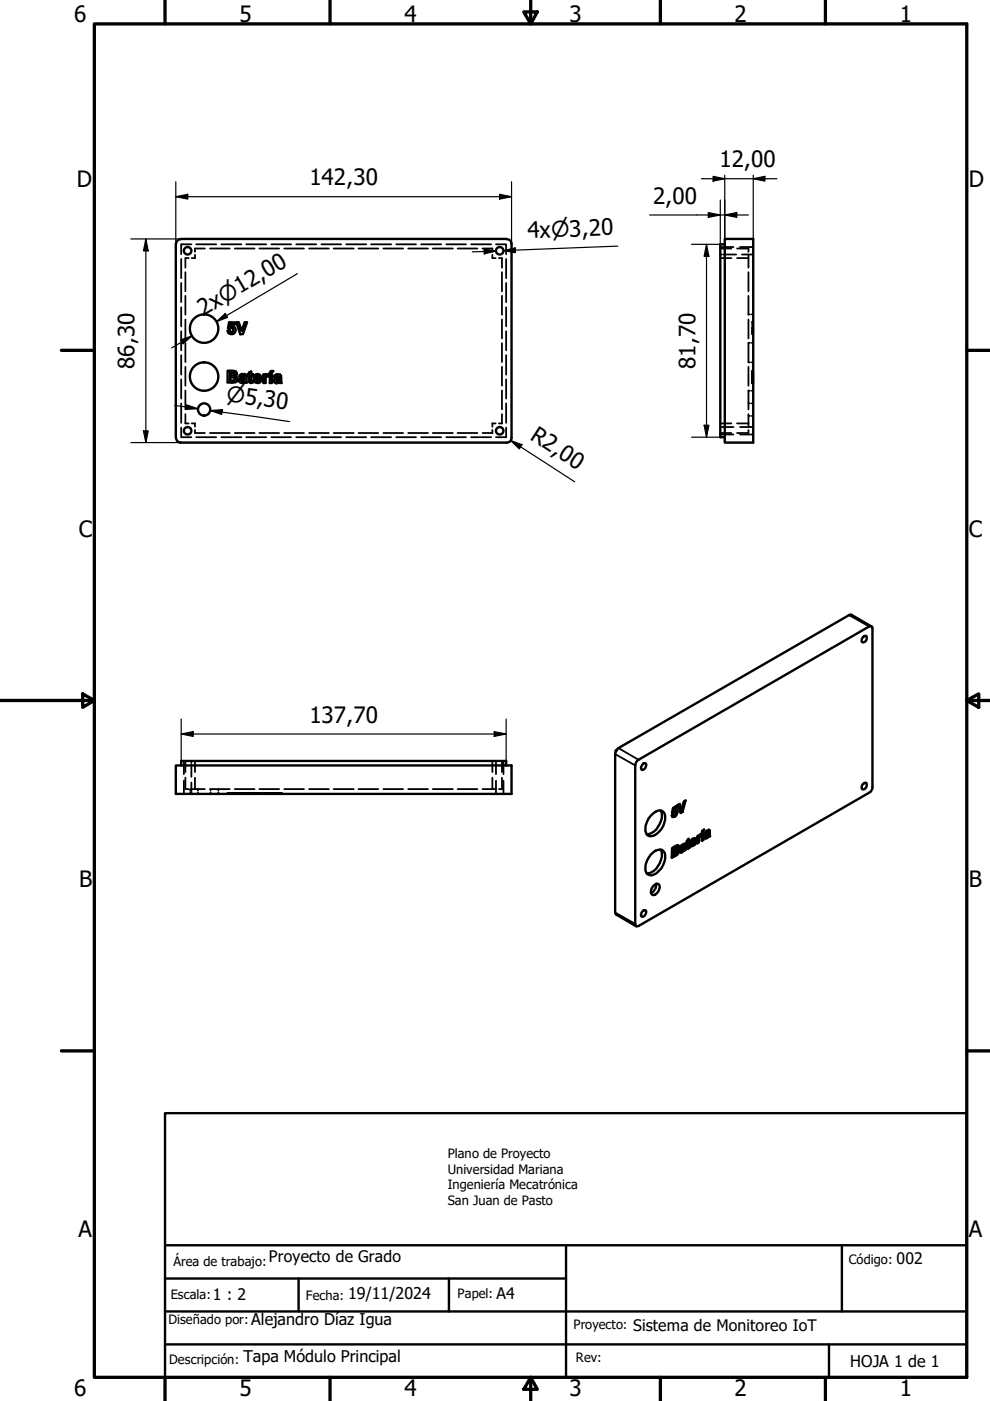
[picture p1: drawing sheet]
<svg xmlns="http://www.w3.org/2000/svg" width="210mm" height="297mm" viewBox="0 0 210 297" stroke-linecap="round" stroke-linejoin="round" font-family="sans-serif">
<!-- layer: Oculto (ISO) -->
<g fill="none" stroke="#000" stroke-width=".38">
<path d="M38.4 54.9v4.1M38.4 60v4.1M39.3 57.7v4.1M40 54.7h-.7v2.1M40.6 51.8h-2.2v2.1M41.3 54v.7h-.7M41.6 51.8h4.2M43.4 52.7h-2.1v.7M44.5 52.7h4.2M46.9 51.8h4.3M49.8 52.7h4.2M52.2 51.8h4.3"/>
<path d="M55 52.7h4.2M57.5 51.8h4.2M60.3 52.7h4.2M62.8 51.8h4.3M65.5 52.7h4.2M68.1 51.8h4.2M70.7 52.7h4.3M73.4 51.8h4.3M76 52.7h4.2M78.7 51.8h4.2M81.3 52.7h4.2M84 51.8h4.2"/>
<path d="M86.6 52.7h4.1M89.3 51.8h4.2M91.8 52.7h4.2M94.6 51.8h4.2M97 52.7h4.2M99.9 51.8h4.2M102.3 52.7h2.1v.7M104.4 54v.7h.7M105.2 51.8h2.1v2.1M105.8 54.7h.6v2.1M106.4 57.7v4.1M107.3 54.9v4.1"/>
<path d="M107.3 60v4.1M152.7 54.7h2.4M152.7 52.7h2.4M152.7 54h.3M152.7 52.4h2.8M153.4 54h2.7M156.3 54.7h2.4M156.3 52.7h2.4v.7M156.9 52.4h2.8M157.3 54h2.4M158.7 54v2.8M158.7 57.7v4.1"/>
<path d="M38.4 65.1v4.1M38.4 70.2v4.1M38.4 75.3v4.1M39.3 62.7v4M39.3 67.7v4M39.3 72.8v4M39.3 77.8v4M106.4 62.7v4M106.4 67.7v4M106.4 72.8v4M106.4 77.8v4M107.3 65.1v4.1"/>
<path d="M107.3 70.2v4.1M107.3 75.3v4.1M158.7 62.7v4M158.7 67.7v4M158.7 72.8v4M158.7 77.8v4M158.7 76.8h.3M158.7 66.7h.3M158.7 72.7h.3M159.4 76.8h.3M159.4 66.7h.3M159.4 72.7h.3"/>
<path d="M159.5 70.8v.1M159.5 69.9v.1M159.5 79.7h.1M159.5 79.9h.1M159.5 79.6h.1M159.5 79.4h.1M159.5 79.3h.1M159.5 79.8h.1M159.5 80h.1M159.5 78.7h.1M159.5 79.2h.1M159.5 70.7h.1"/>
<path d="M159.5 70.5h.1M159.5 69.4h.1M159.5 69.1h.1M159.5 68.8h.1M159.5 68.4h.1M159.5 69.5h.1M159.5 79.5h.1M159.5 79h.1M159.5 79.1h.1M159.6 69.2l-.1 .4M159.6 69.7l-.1 .1M159.6 70.1v.2"/>
<path d="M159.6 78.6v.8M159.6 68.3l-.1 .5M159.6 70.5l-.1 .2M159.6 79.7h.1M159.6 79.9h.1M159.6 79.6h.1M159.6 79.4h.1M159.6 79.3h.1M159.6 79.8h.1M159.6 80h.1M159.6 78.7h.1M159.6 79.2h.1"/>
<path d="M159.6 68.3h.1M159.6 70.9h.1M159.6 70.2h.1M159.6 70.7h.1M159.6 70.5h.1M159.6 70h.1M159.6 69.4h.1M159.6 69.1h.1M159.6 69.2h.1M159.6 68.8h.1M159.6 68.4h.1M159.6 69.6h.1"/>
<path d="M159.6 69.7h.1M159.6 69.5h.1M159.6 70.3h.1M159.6 70.1h.1M159.6 79.5h.1M159.6 79h.1M159.6 79.1h.1M159.6 78.6h.1M38.4 90.7v2h2.2M38.4 80.4v4.1M38.4 85.5v4.1M39.3 87.8v2h.7"/>
<path d="M39.3 82.8v4M40.6 89.8h.7v.7M41.3 91.2v.6h2.1M41.6 92.7h4.2M44.5 91.8h4.2M46.9 92.7h4.3M49.8 91.8h4.2M52.2 92.7h4.3M55 91.8h4.2M57.5 92.7h4.2M60.3 91.8h4.2M62.8 92.7h4.3"/>
<path d="M65.5 91.8h4.2M68.1 92.7h4.2M70.7 91.8h4.3M73.4 92.7h4.3M76 91.8h4.2M78.7 92.7h4.2M81.3 91.8h4.2M84 92.7h4.2M86.6 91.8h4.1M89.3 92.7h4.2M91.8 91.8h4.2M94.6 92.7h4.2"/>
<path d="M97 91.8h4.2M99.9 92.7h4.2M104.4 91.2v.6h-2.1M105.1 89.8h-.7v.7M106.4 87.8v2h-.6M106.4 82.8v4M107.3 90.7v2h-2.1M107.3 80.4v4.1M107.3 85.5v4.1M152.7 89.8h2.4M152.7 91.8h2.4M152.7 90.5h2.8"/>
<path d="M152.7 92.1h2.8M156.3 89.8h2.4M156.9 90.5h2.8M156.9 92.1h2.8M158.7 91.2v.6h-2.4M158.7 82.8v4M158.7 87.8v2.7M158.7 88.2h.3M158.7 85.5h.3M158.7 82.9h.3M159.4 88.2h.3M159.4 85.5h.3"/>
<path d="M159.4 82.9h.3M159.5 81.2h.1M159.5 81.2l.1 .1M159.5 80.6h.1M159.5 80.8h.1M159.5 80.4h.1M159.5 80.2h.1M159.5 81h.1M159.5 80.9h.1M159.5 80.1h.1M159.5 80.7h.1M159.5 80.5h.1"/>
<path d="M159.5 80.3h.1M159.6 81.1v.1M159.6 80.2v.9M159.6 80.6h.1M159.6 80.8h.1M159.6 80.4h.1M159.6 80.2h.1M159.6 81h.1M159.6 81.2h.1M159.6 81.1h.1M159.6 80.9h.1M159.6 80.1h.1"/>
<path d="M159.6 80.7h.1M159.6 80.5h.1M159.6 80.3h.1M159.6 81.3h.1M39 161.3v2.8M39 165.5v2.8M39.3 161.3v2.4M39.3 164.9v2.4h.7M40.3 167.3v.3M40.3 168v.3M40.6 161.3v.4M40.6 162v2.7"/>
<path d="M40.6 165.9v2.4M40.6 167.3h2.8M41.3 161.3v2.4M41.3 164.9v2.4M42 167.3v.3M42 168v.3M44.5 167.3h4.2M44.6 167.3v.3M44.6 168v.3M46.3 167.3v.3M46.3 168v.3M48.3 168.2h.1"/>
<path d="M48.3 168.3h.1M48.3 168.1v.1M48.5 168.1l-.2 .1M48.5 168.3h.1M48.6 168.1l-.1 .1M48.6 168.3h.1M48.7 168.1v.1M48.7 168.3h.1M48.8 168.1v.1M48.8 168.3h.1M48.9 168.1v.1M48.9 168.3h.1"/>
<path d="M49 168.1v.1M49 168.3h.1M49 168.1l-.4 .1M49.1 168.1v.1M49.1 168.3h.1M49.2 168.1v.1M49.2 168.3h.1M49.3 168.1v.1M49.3 168.3h.1M49.5 168.3h.1M49.5 168.1v.1M49.6 168.1v.1"/>
<path d="M49.6 168.3h.1M49.7 168.1v.1M49.7 168.3h.1M49.8 168.1v.1M49.8 168.3h.1M49.8 167.3h4.2M49.8 168.1h.3M49.8 168.1l-.3 .1M49.9 168.1v.1M49.9 168.3h.1M50 168.3h.1M50 168.1v.1"/>
<path d="M50.1 168.2h.1M50.1 168.3h.1M50.2 168.1v.1M50.2 168.3h.1M50.3 168.1v.1M50.3 168.3h.1M50.4 168.1v.1M50.4 168.3h.1M50.4 168.1h.2M50.6 168.2h.2M50.6 168.3h.1M50.7 168.1v.1"/>
<path d="M50.7 168.3h.1M50.8 168.3h.1M50.9 168.1v.1M50.9 168.3h.1M51 168.1v.1M51 168.3h.1M51.1 168.1l.3 .1M51.1 168.1v.1M51.1 168.3h.1M51.2 168.1v.1M51.2 168.3h.1M51.4 168.3h.1"/>
<path d="M51.5 168.1v.1M51.5 168.3h.1M51.6 168.1v.1M51.6 168.3h.1M51.7 168.1h.4M51.8 168.1v.1M51.8 168.3h.1M51.9 168.3h.1M52 168.1v.1M52 168.3h.1M52.2 168.2h.2M52.2 168.3h.1"/>
<path d="M52.3 168.1v.1M52.3 168.3h.1M52.4 168.3h.1M52.5 168.1h.1M52.5 168.3h.1M52.7 168.1h.1M52.8 168.2h.2M52.8 168.1v.1M52.8 168.3h.1M53 168.3h.1M53.1 168.1l.2 .1M53.2 168.1v.1"/>
<path d="M53.2 168.3h.1M53.3 168.1v.1M53.3 168.3h.1M53.5 168.1l.1 .1M53.5 168.1v.1M53.5 168.3h.1M53.6 168.3h.1M53.8 168.3h.1M53.8 168.1v.1M53.9 168.3h.1M54 168.2h.2M54 168.1l-.1 .1"/>
<path d="M54 168.3h.1M54.2 168.3h.1M54.4 168.1v.1M54.4 168.3h.1M54.4 168.1l.4 .1M54.6 168.3h.1M54.8 168.3h.1M54.9 168.1v.1M54.9 168.3h.1M55 168.3h.1M55 167.3h4.2M55.1 168.1v.1"/>
<path d="M55.1 168.3h.1M55.2 168.1l-.2 .1M55.2 168.3h.1M55.3 168.1l-.1 .1M55.4 168.1v.1M55.4 168.3h.1M55.8 168.1h.2M55.8 168.3h.1M56.1 168.1l.2 .1M56.3 168.3h.1M56.4 168.1h.2M56.5 168.3h.1"/>
<path d="M56.6 168.3h.1M56.7 168.1l-.1 .1M56.7 168.3h.1M56.8 168.1l-.1 .1M56.8 168.1v.1M56.8 168.3h.1M56.9 168.1l.1 .1M57 168.3h.1M57.1 168.3h.1M57.2 168.1v.1M57.2 168.3h.1M57.3 168.1l-.2 .1"/>
<path d="M57.3 168.1h.1M57.4 168.3h.1M57.5 168.1v.1M57.5 168.3h.1M57.6 168.1l-.2 .1M57.7 168.1v.1M57.7 168.3h.1M57.8 168.1l.2 .1M58 168.3h.1M58 168.1v.1M58.1 168.1l.1 .1M58.1 168.3h.1"/>
<path d="M58.2 168.3h.1M58.3 168.3h.1M58.4 168.2h.1M58.4 168.1l-.1 .1M58.4 168.3h.1M58.5 168.3h.1M58.6 168.1v.1M58.6 168.3h.1M58.7 168.1v.1M58.7 168.3h.1M58.7 168.1l.4 .1M58.8 168.1v.1"/>
<path d="M58.8 168.3h.1M58.9 168.3h.1M58.9 168.1v.1M59.1 168.3h.1M59.1 168.1v.1M59.2 168.3h.1M59.2 168.1v.1M59.4 168.1l-.2 .1M59.4 168.3h.1M59.4 168.1v.1M59.5 168.1h.1M59.6 168.2h.2"/>
<path d="M59.6 168.3h.1M59.8 168.3h.1M60.3 167.3h4.2M65.5 167.3h4.2M70.7 167.3h4.3M76 167.3h4.2M81.3 167.3h4.2M86.6 167.3h4.1M91.8 167.3h4.2M97 167.3h4.2M102.3 167.3h2.8M104.4 161.3v2.4"/>
<path d="M104.4 164.9v2.4M105.2 161.3v2.8M105.2 165.5v2.8M106.4 161.3v2.4M106.4 164.9v2.4h-.6M106.7 161.3v2.8M106.7 165.5v2.8"/>
</g>
<!-- layer: Visible (ISO) -->
<g fill="none" stroke="#000" stroke-width=".51">
<path d="M37.3 51.7v41.1M38.3 50.7h69.1M38.3 50.7a.98 .98 0 0 0-1 1M107.5 50.7a.98 .98 0 0 1 1 1v41.1M153.7 50.7h6v43.1h-6zM153.7 51.8h-1v40.9h1M48.3 78.6a1.78 1.78 0 0 1 1.9 .4v.6l-.3 .2 .3 .2a.68 .68 0 0 1-.5 1.1h-1.4zM48.6 68.3l1.2 .1v.4h-.8l-.1 .4a.85 .85 0 0 1 1 .6 .85 .85 0 0 1-.6 1.1 .85 .85 0 0 1-1-.7l.5-.1v.2a.43 .43 0 0 0 .7-.2 .43 .43 0 0 0-.6-.5h-.6zM48.8 79h.7l.3 .3a.75 .75 0 0 1-1 .3zM48.8 80l.9 .1 .1 .3v.2l-1 .1zM50.1 68.3h.5l.6 1.9 .7-1.9h.5l-.9 2.6h-.6zM50.8 79.6l.4-.3 .8 .1 .2 .2 .2 1.5h-.5l-.1-.2a.62 .62 0 0 1-.8 .2 .62 .62 0 0 1-.3-.7l1.1-.5v-.2h-.6v.2l-.5-.1z"/>
<path d="M52.8 79l.5-.3v.7h.3v.3h-.4v1l.3 .1 .1 .3h-.6a1.37 1.37 0 0 1-.2-1.4h-.3v-.3h.3zM54 79.6a.87 .87 0 0 1 1-.2 .87 .87 0 0 1 .4 1h-1.2l.3 .4 .4-.2 .5 .1a.92 .92 0 0 1-1.2 .4 .92 .92 0 0 1-.4-1.2zM54.4 79.8l.3-.1 .3 .4h-.8zM55.8 79.4h.5v.2l.2-.2h.5l-.2 .5-.2-.2-.3 .3v1.2h-.5zM57.2 79.4h.5v1.8h-.5zM57.4 78.7h.6l-.5 .5h-.4zM58.2 79.6l.4-.2h.8l.2 .2 .2 1.6h-.6v-.2a.62 .62 0 0 1-.8 .2 .62 .62 0 0 1-.3-.8l1.1-.4-.1-.2-.2-.1-.4 .2h-.4zM37.3 92.9a.98 .98 0 0 0 1 .9M38.3 93.8h69.1M51.1 80.6l.7-.4-.2 .6h-.4zM58.6 80.5l.6-.2-.1 .5h-.5zM108.5 92.9a.98 .98 0 0 1-1 .9"/>
<path d="M182.9 135.1l.6-.3a.76 .76 0 0 1 .2 1 .76 .76 0 0 1-1 .3zM184.8 132.8l-4.3-2.4h-.5l-49.1 28.5-.5 1v33.6l.3 .4 4.2 2.5M130.6 159.1l.1 .1M130.8 159l-.2 .1v.3M37.3 162.3h71.2v6h-71.2zM38.4 162.3v-1h68.9v1M135.1 161.3l49.5-28.5 .4 .2v33.9a1.41 1.41 0 0 1-.7 1.2l-48.9 28.2-.5 .1-.2-.5v-33.6zM136.2 162.1l.3-.3h.4a.98 .98 0 0 1-.8 1.4 .78 .78 0 0 1 .1-1.1zM137.9 173a2.43 2.43 0 0 1 2.5-1.1 2.56 2.56 0 0 1 .2 3.3 3.3 3.3 0 0 1-2.9 2.1 2.07 2.07 0 0 1-.5-3zM140 171.8a3.1 3.1 0 0 1-.5 3.5 3.1 3.1 0 0 1-2.4 1.6M142.7 179.9l.5-.3 .1 .1-.5 .2M142.8 171.4l.6-.3 .2 .1-.7 .3"/>
<path d="M142.9 172.8l-.1-.1-.4 .2 .1 .2 .1 .1h.5M142.9 173.1l-.3 .1M142.9 171.9v-.4l-.1-.1-.1 .4 .6-.2 .3 .2v.3M142.9 172l-.3 .3M142.9 172l.4 .1M142.9 173.1l.2 .1M142.9 172l.2 .1M143.1 172.1l-.4 .2M143.1 172.1h.2M143.2 179.6h.2l-.1 .1M143.3 172.1a.48 .48 0 0 1-.1 .5 .48 .48 0 0 1-.5 .2M143.4 172.5l-.5 .6"/>
<path d="M143.4 171.6l.1 .4M143.4 172.5l.1 .1M143.4 179.6a.6 .6 0 0 1-.7 .7v-.4h.1v.5M143.4 170.9v.2M143.5 172.6l-.4 .6M143.5 172l-.1 .5M143.5 172l.1 .1M143.6 171.2v-.4l-.9 .5-.2 1.2 .2-.2h-.2M143.6 172.1l-.1 .5M143.6 179.8h.2l-.2 .3-.2-.1zM143.6 179.8l.1-.4 .1 .1v.3M143.7 179.4l-.1-.2 .2 .1v.2"/>
<path d="M143.8 179.3l-.3-.1-1 .6-.1 2 1.1-.5-.2-.1-.9 .5M144 170.5l.5 1.3 .5-1.8 .4-.3-.7 2.4M144.5 179.4l-.2 .2M144.5 171.8l-.4-1.3-.4 .2 .6 1.7 .4-.3M144.6 179.2l.1 .2-.1 .1-.1-.1zM144.6 179.2l.3 .1-.2 .1M144.6 179.5l-.1 .2M144.6 172.1l-.3 .2M144.9 179.3l.1 .2a.92 .92 0 0 0-.7 1.3l.3-.1M145 179.8l-.2 .4-.3 .2-.2-.2 .2 .2M145.2 179.9l-.1-1 .2 .4v.8M145.2 169.8l-.6 2.3h.1"/>
<path d="M145.2 179l-.3-.1-.6 .5-.1 .4 .3-.1-.3-.1M145.6 178.9v.9l.1 .1h.2h-.1M145.8 179.8l.2-.2 .2 .1-.3 .2M145.9 178l.1 .4M145.9 179.4l.1 .1M145.9 178.6l.1 .1v.8l-.2-.3zM145.9 178.6l.3-.1-.2 .2M146 178.4v-.6l-.4 .5-.1 .7 .1-.1-.1-.1M146 178.4l.2-.2v.3M146 179.6l.2-.2v.3M146 178.4v.1M146.6 178.7l.1 .4"/>
<path d="M146.6 178.7l.8-.4 .1 .1-.8 .4M146.6 178.7l.1 .1M146.6 178.2l.1 .4M146.6 178.2l.1 .1M146.7 178.8v.3M146.7 178.3v.3M146.7 179.1l.8-.5-.2 .5M146.8 178l-.2 .2M146.8 178l.3 .1M146.8 179.2l-.4 .2M146.8 178l.1 .1M146.8 179.2l.1 .1"/>
<path d="M146.9 178.1l-.2 .2M146.9 178.1h.2M147.1 178.1l.1 .2-.5 .3M147.1 178.9l-.3 .3M147.1 178.9l.2 .2M147.3 177.7l.1 .6M147.3 179.1l-.4 .2M147.3 178.7l-.2 .2M147.5 178.4l-.1-.6a1.07 1.07 0 0 0-1 1.6l.5-.1M148 178.5v-.9l.1 .1v.9M148 177.3l.1 .1 .3-.4 .3-.1-.2 .4M148 177.6l.1-.2 .1 .1-.1 .2"/>
<path d="M148.1 177.4v-.2l-.3 .1v1.6l.3-.3-.3 .1M148.1 177.3h.2l-.1 .2M148.2 177.3h.3h-.2M148.5 177l-.1 .2M148.8 176.8l.3-.2v1.5l-.3 .2zM148.9 176.1l.4-.2-.5 .7zM149 176.7v1.3l.1 .1M149 178l-.2 .1M149 176.1l-.2 .4h.2M149.5 177.2l.1-.2 .2 .2-.1 .1M149.6 177l.4-.3 .2 .1-.4 .4M149.7 177.7l.2-.2 .1 .1-.6 .1"/>
<path d="M149.7 176.5l-.2 .1M149.8 176.3l.1 .1-.1 .1h-.1zM149.8 176.3h.3l-.2 .1M149.8 176.5l-.1 .2M150 177.3l-.1 .2M150.1 177.2l.1 .1-.2 .3M150.1 176.3l.1 .2-.3 .3a.65 .65 0 0 0-.4 1l.3-.1M150.2 176.8l-.3 .6-.4-.2 .2 .2M150.2 177.3l.2-.1 .2 .1-.4 .2zM150.4 177l-.1-1.1 .1 .1 .1 1.1M150.4 177.2v-.2l.2 .3M150.4 176l-.7 .2-.3 .6 .3-.1h-.3"/>
<path d="M182.9 166.2l.6-.3a.85 .85 0 0 1 .2 1 .85 .85 0 0 1-.8 .5 .84 .84 0 0 1 0-1.2zM136.2 193.2l.3-.2h.4a.95 .95 0 0 1-.8 1.4 .78 .78 0 0 1 .1-1.2zM137.9 181.3a2.43 2.43 0 0 1 2.5-1.1 2.56 2.56 0 0 1 .2 3.2 4.4 4.4 0 0 1-2.4 2.2 1.27 1.27 0 0 1-1.4-1.7 4.6 4.6 0 0 1 1.1-2.6zM138.7 187.6l.4-.2h.3a.82 .82 0 0 1 .4 1.2 1.09 1.09 0 0 1-1.7 .9 1.7 1.7 0 0 1 .6-1.9zM139.1 187.4a2.09 2.09 0 0 1-1.1 1.9M140 180.1a3.1 3.1 0 0 1-.5 3.5 2.82 2.82 0 0 1-2.4 1.6M142.7 180.7l.6-.3 .1 .1-.6 .3M143.3 180.4l.2 .1M143.3 181.2l.4-.2-.2 .3M143.4 180.5h.1M143.5 180.5l.1 .1a.79 .79 0 0 1-.9 .6v-.5l.1 .1v.5M143.6 181l.2-.4 .1 .1-.2 .3"/>
<path d="M143.6 180.1h.2M143.7 180.1l.1 .2M143.8 180.6v-.3l.2 .2-.1 .2M143.8 180.1h.1M143.8 180.1l.2 .4M144.3 180.2l.1-.2 .1 .1v.2M144.4 180l.4-.4 .2 .2-.5 .3M144.4 180.6l.4-.1-.2 .2-.2-.1-.2 .1M144.8 180.3l-.1 .2M144.8 180.2l.2 .1-.2 .2M145 180.3l.4-.1-.4 .2zM145.2 180.1v-.2l.2 .3"/>
<circle cx="39.8" cy="53.2" r=".79"/>
<circle cx="105.9" cy="53.2" r=".79"/>
<circle cx="43.3" cy="79.8" r="3"/>
<circle cx="43.3" cy="69.7" r="3"/>
<circle cx="39.8" cy="91.3" r=".79"/>
<circle cx="43.3" cy="86.8" r="1.3"/>
<circle cx="105.9" cy="91.3" r=".79"/>
</g>
<!-- layer: Oculto (ISO) -->
<g fill="#000">
<circle cx="159.5" cy="68.3" r=".19"/>
<circle cx="159.5" cy="70.1" r=".19"/>
<circle cx="159.5" cy="69.6" r=".19"/>
<circle cx="159.5" cy="81.1" r=".19"/>
<circle cx="50" cy="168.1" r=".19"/>
<circle cx="53.6" cy="168.1" r=".19"/>
<circle cx="58.1" cy="168.1" r=".19"/>
<circle cx="59.6" cy="168.1" r=".19"/>
</g>
<!-- layer: Visible fina (ISO) -->
<g fill="none" stroke="#000" stroke-width=".38">
<path d="M180 130.4l4.3 2.4M130.4 159.9l4.3 2.4M131.1 158.6l4.3 2.5M142.9 179.8h.1M144.6 179.8l.1 .1M145.1 179.7l.2 .1M145.2 179.2l.1 .1M145.8 179.2l.2 .1M148 178.1l.1 .1M149.8 176.9l.1 .1M150.4 176.7l.1 .1M150.4 176.3l.1 .1"/>
<path d="M130.4 193.5l4.3 2.4M142.9 180.5l.2 .1M142.9 181.4l.2 .1"/>
</g>
<!-- layer: Visible (ISO) -->
<g fill="#000">
<circle cx="143.6" cy="179.2" r=".25"/>
<circle cx="148" cy="177.3" r=".25"/>
<circle cx="148.1" cy="177.4" r=".25"/>
<circle cx="148.8" cy="176.5" r=".25"/>
</g>
<path d="M35 236h170v56h-170zM35 271.1h85M35 278.1h170M35 264h170M63.3 271.1v7M95.2 271.1v7M120 264v28M178.5 264v14.1M35 285h170M175.8 285v7" fill="none" stroke="#000" stroke-width=".51"/>
<!-- layer: Borde (ISO) -->
<g fill="none" stroke="#000" stroke-width=".7">
<path d="M20 5.1h185v286.9h-185zM35 0v5.1M70 0v5.1M111.1 2.5h2.8l-1.4 2.6zM112.5 0v5.1M140 0v5.1M175 0v5.1M13 74.3h7M205 74.3h5M0 148.5h20M17.5 147.1l2.5 1.4-2.5 1.5zM205 148.5l2.5-1.4v2.9z"/>
<path d="M205 148.5h5M13 222.8h7M205 222.8h5M35 292v5M70 292v5M112.5 292l1.4 2.6h-2.8zM112.5 292v5M140 292v5M175 292v5"/>
</g>
<!-- layer: Cota (ISO) -->
<g fill="none" stroke="#000" stroke-width=".25">
<path d="M37.3 38.5v13.2M108.5 38.5v13.2M148.7 37.9h16M151.2 37.4l2.5 .5-2.5 .5zM153.7 37.1v14.7M159.7 37.9l2.5-.5v1zM159.7 37.1v13.6M27.7 50.7h10.6M30.9 50.7l.5 2.5h-1zM30.9 50.7v43.1M37.3 41.7l2.5-.5v1zM37.3 41.7h71.2"/>
<path d="M63.1 58l-17.2 10.2 2.1-1.3M102.6 52.8l2.6 .4-2.5 .6zM105.2 53.2l-5.1 .2M105.9 41.2l2.6 .5-2.6 .5zM106.7 53.1l2.5-.5 .1 1zM131 52.2l-24.3 .9h2.5M137.7 45.6h21M149.8 51.8l.5 2.5h-1zM149.8 51.8v40.9M150.2 45.1l2.5 .5-2.5 .5zM152.7 42.4v9.4h-6.1M153.7 45.6l2.5-.5v1z"/>
<path d="M38.3 72.1l2.4-.9-1.9 1.7zM40.7 71.2l-4.3 2.6M45.9 68.2l1.9-1.7 .5 .8zM27.7 93.8h10.6M30.4 91.4h1l-.5 2.4zM37 86l5 .7M39.6 85.8l2.4 .9-2.6 .1zM44.6 87l2.6-.1-.2 1zM47.1 87.4l-2.5-.4 16.8 2.4M108.3 93.4l2.4 .9-.6 .9zM108.3 93.4l13.6 8.8M146.6 92.7h6.1"/>
<path d="M149.3 90.2h1l-.5 2.5zM38.4 155.6l2.6-.5v1zM38.4 155.6h68.9M38.4 152.4v8.9M104.8 155.1l2.5 .5-2.5 .5zM107.3 152.4v8.9"/>
</g>
<g fill="#000">
<path d="M151.2 37.4l2.5 .5-2.5 .5zM159.7 37.9l2.5-.5v1zM30.9 50.7l.5 2.5h-1zM37.3 41.7l2.5-.5v1zM102.6 52.8l2.6 .4-2.5 .6zM105.9 41.2l2.6 .5-2.6 .5zM106.7 53.1l2.5-.5 .1 1zM150.2 45.1l2.5 .5-2.5 .5zM149.8 51.8l.5 2.5h-1zM153.7 45.6l2.5-.5v1zM38.3 72.1l2.4-.9-1.9 1.7zM45.9 68.2l1.9-1.7 .5 .8z"/>
<path d="M30.4 91.4h1l-.5 2.4zM39.6 85.8l2.4 .9-2.6 .1zM44.6 87l2.6-.1-.2 1zM108.3 93.4l2.4 .9-.6 .9zM149.3 90.2h1l-.5 2.5zM38.4 155.6l2.6-.5v1zM104.8 155.1l2.5 .5-2.5 .5z"/>
</g>
<g font-size="4.8">
<text x="15.7" y="4.6">6</text>
<text x="50.8" y="4.6">5</text>
<text x="85.8" y="4.6">4</text>
<text x="120.8" y="4.6">3</text>
<text x="155.8" y="4.6">2</text>
<text x="190.8" y="4.6">1</text>
<text x="152.5" y="35.5">12,00</text>
<text x="16.3" y="39.5">D</text>
<text x="65.6" y="39.3">142,30</text>
<text x="205.4" y="39.5">D</text>
<text x="138.5" y="43.2">2,00</text>
<text x="111.9" y="50.5" transform="rotate(-2 111.9 50.5)">4x⌀3,20</text>
<text x="43.2" y="67" transform="rotate(-31 43.2 67)">2x⌀12,00</text>
<text x="28.5" y="78.2" transform="rotate(-90 28.5 78.2)">86,30</text>
<text x="147.4" y="78.2" transform="rotate(-90 147.4 78.2)">81,70</text>
<text x="112.2" y="93.1" transform="rotate(33 112.2 93.1)">R2,00</text>
<text x="16.7" y="113.8">C</text>
<text x="205.4" y="113.8">C</text>
<text x="65.6" y="153.2">137,70</text>
<text x="16.8" y="188">B</text>
<text x="205.4" y="188">B</text>
<text x="16.6" y="262.3">A</text>
<text x="205.4" y="262.3">A</text>
<text x="15.7" y="296">6</text>
<text x="50.8" y="296">5</text>
<text x="85.8" y="296">4</text>
<text x="120.8" y="296">3</text>
<text x="155.8" y="296">2</text>
<text x="190.8" y="296">1</text>
</g>
<text font-size="4.6" x="47.9" y="85" transform="rotate(8 47.9 85)">⌀5,30</text>
<g font-size="3.4">
<text x="57" y="267.6">Proyecto de Grado</text>
<text x="190.1" y="267.9">002</text>
<text x="45.1" y="275.6">1 : 2</text>
<text x="73.8" y="275.4">19/11/2024</text>
<text x="105.3" y="275.4">A4</text>
<text x="53.3" y="280.8">Alejandro Díaz Igua</text>
<text x="134.2" y="282.2">Sistema de Monitoreo IoT</text>
<text x="51.6" y="288.7">Tapa Módulo Principal</text>
<text x="180.3" y="289.8">HOJA 1 de 1</text>
</g>
<g font-size="2.7">
<text x="94.9" y="245.6">Plano de Proyecto</text>
<text x="94.9" y="248.9">Universidad Mariana</text>
<text x="94.9" y="252.1">Ingeniería Mecatrónica</text>
<text x="94.9" y="255.4">San Juan de Pasto</text>
<text x="36.8" y="268.3">Área de trabajo:</text>
<text x="180" y="268.1">Código:</text>
<text x="36.2" y="275.5">Escala:</text>
<text x="64.8" y="275.6">Fecha:</text>
<text x="97" y="275.3">Papel:</text>
<text x="35.8" y="280.7">Diseñado por:</text>
<text x="121.6" y="281.9">Proyecto:</text>
<text x="35.9" y="289.3">Descripción:</text>
<text x="122.1" y="288.8">Rev:</text>
</g>
</svg>
